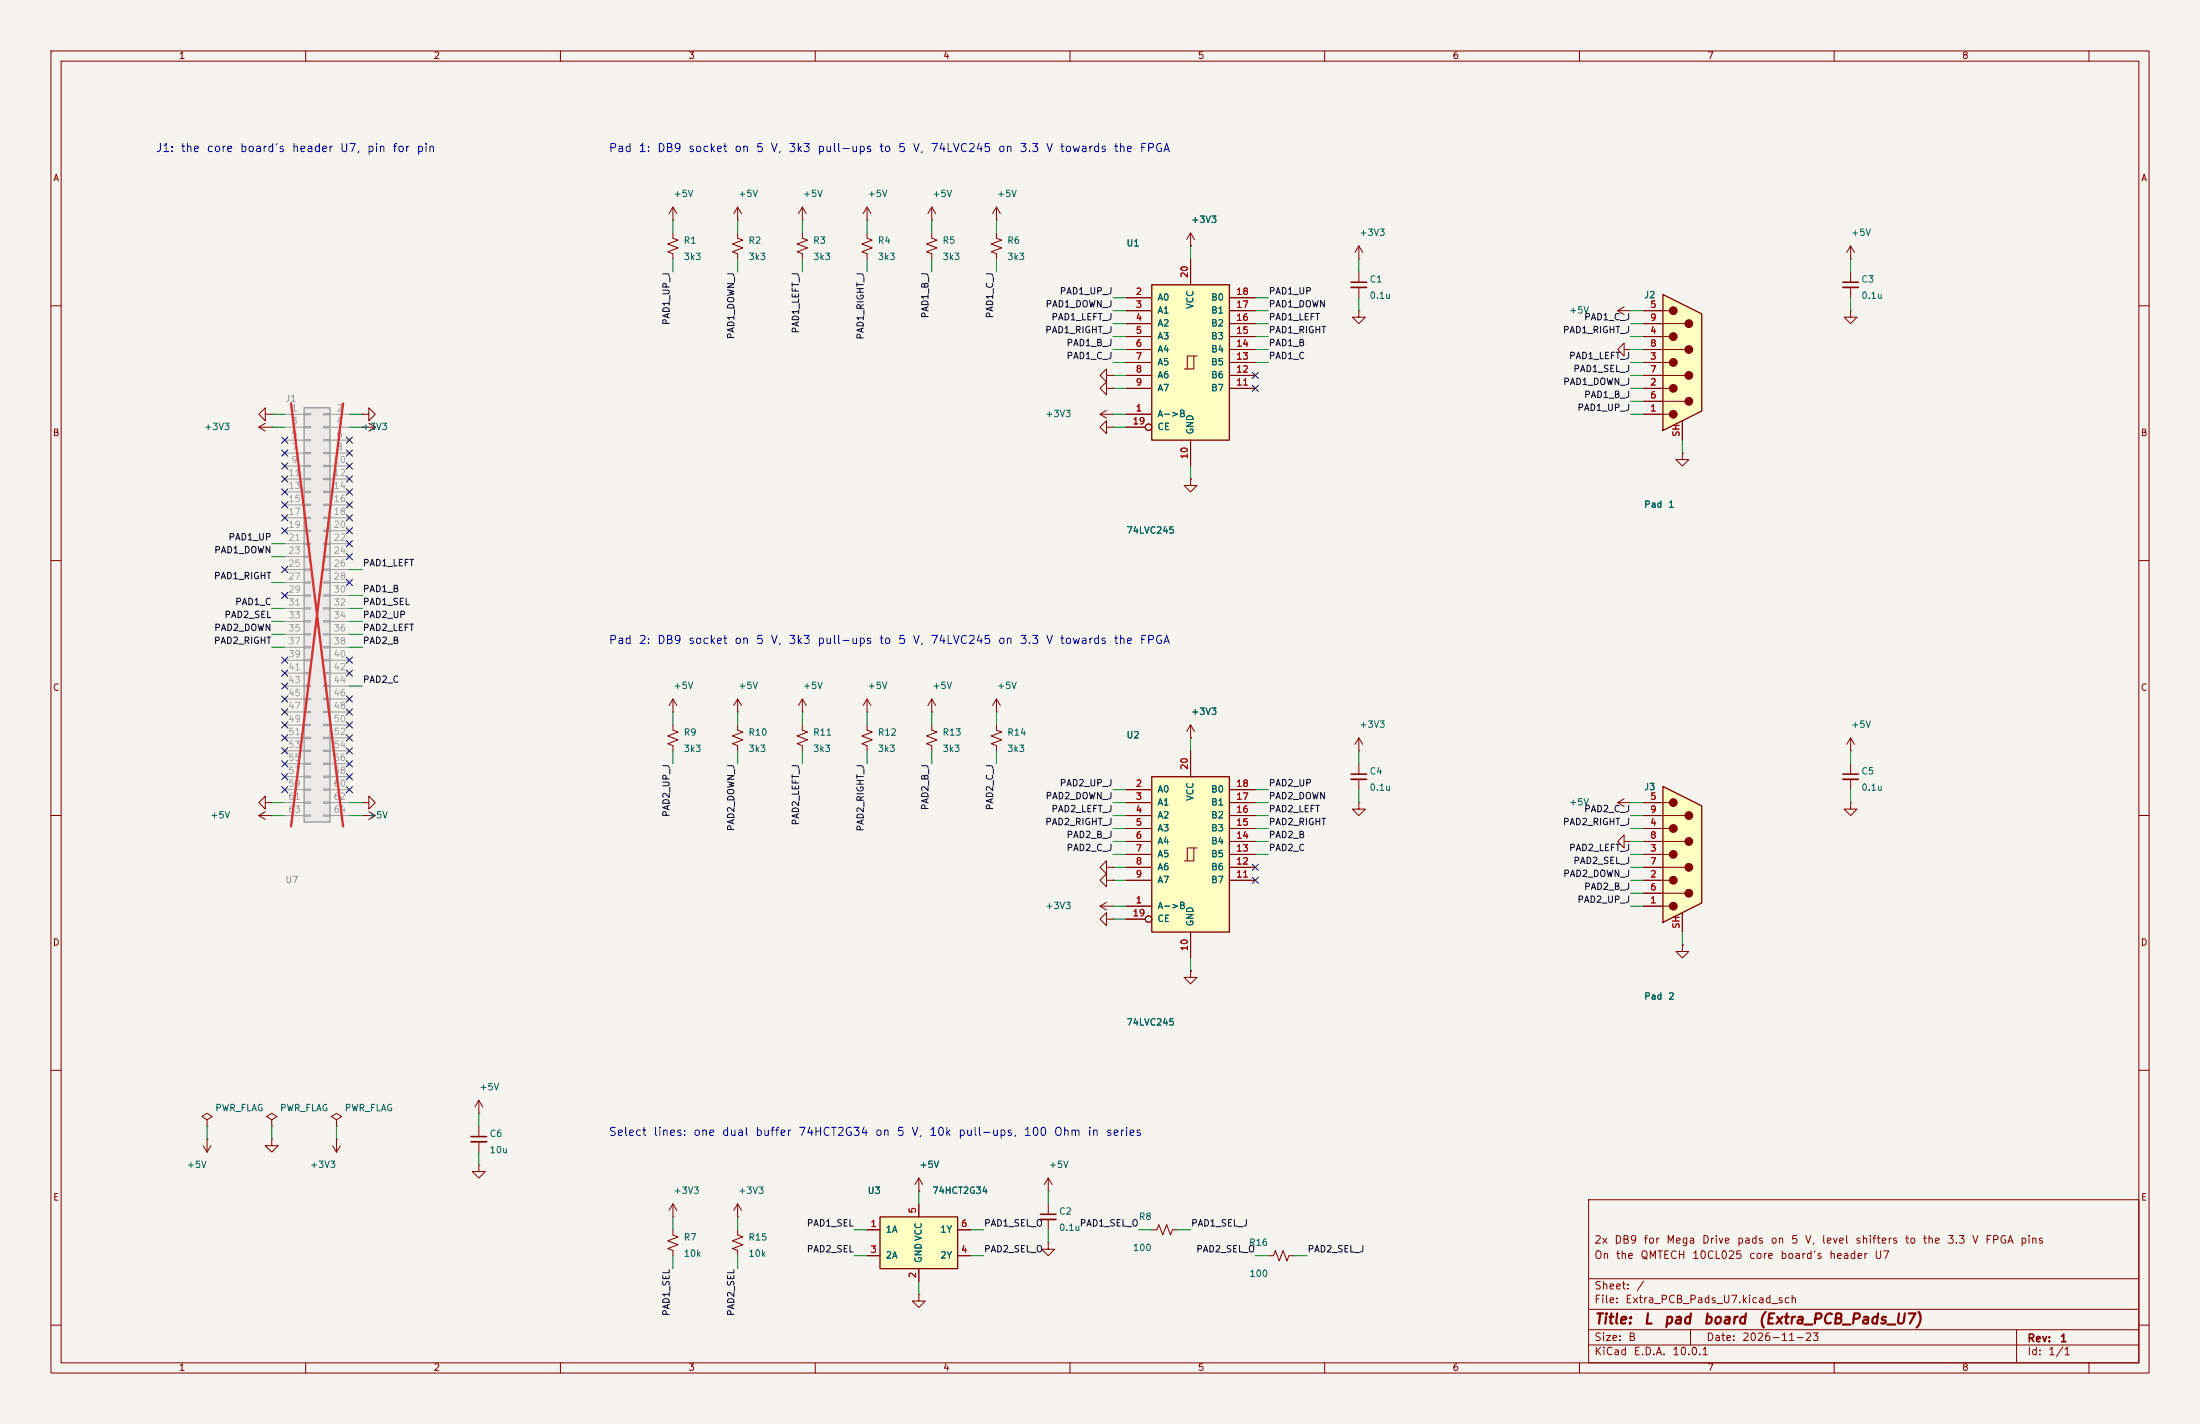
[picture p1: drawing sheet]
<svg xmlns="http://www.w3.org/2000/svg" width="432mm" height="279mm" viewBox="0 0 432 279" stroke-linecap="round" stroke-linejoin="round" font-family="sans-serif">
<path d="M0 0h431.8v279.4h-431.8z" fill="#f5f4ef" stroke="#f5f4ef" stroke-width=".2"/>
<g fill="none" stroke="#840000" stroke-width=".2">
<path d="M10 10h411.8v259.4h-411.8zM12 12h407.8v255.4h-407.8zM60 10v2M110 10v2M160 10v2M210 10v2M260 10v2M310 10v2M360 10v2M410 10v2M132.1 45.7v1l1 .4-2 .8 2 .7-2 .8 1 .4v1M144.8 45.7v1l1 .4-2 .8 2 .7-2 .8 1 .4v1"/>
<path d="M170.2 43.2h.1M170.2 45.7v1l1 .4-2 .8 2 .7-2 .8 1 .4v1M170.2 40.6l-.8 1.3M170.2 40.6l.7 1.3M170.2 40.6v2.6M182.9 43.2h.1M182.9 45.7v1l1 .4-2 .8 2 .7-2 .8 1 .4v1M182.9 40.6v2.6M182.9 40.6l-.8 1.3M182.9 40.6l.7 1.3M195.6 45.7v1l1 .4-2 .8 2 .7-2 .8 1 .4v1M195.6 43.2h.1"/>
<path d="M195.6 40.6v2.6M195.6 40.6l-.8 1.3M195.6 40.6l.7 1.3M233.7 48.3h.1M233.7 45.7l-.8 1.3M233.7 45.7l.7 1.3M233.7 45.7v2.6M10 60h2M419.8 60h2M50.8 83.8l1.3 .8M50.8 83.8h2.5M52.1 81.3v-1.3l-1.3 1.3 1.3 1.3v-1.3h1.2"/>
<path d="M52.1 83.1l-1.3 .7M53.3 81.3h.1M53.3 83.8h.1M71.1 81.3h1.3v-1.3l1.3 1.3-1.3 1.3v-1.3M71.1 81.3h.1M71.1 83.8h.1M71.1 83.8h2.6M72.4 83.1l1.3 .7M73.7 83.8l-1.3 .8M10 110h2M419.8 110h2M132.1 139.7h.1"/>
<path d="M132.1 137.2l-.8 1.2M132.1 137.2l.7 1.2M132.1 137.2v2.5M182.9 139.7h.1M182.9 137.2l-.8 1.2M182.9 137.2l.7 1.2M182.9 137.2v2.5M195.6 139.7h.1M195.6 137.2l-.8 1.2M195.6 137.2l.7 1.2M195.6 137.2v2.5M10 160h2"/>
<path d="M182.9 142.2v1.1l1 .3-2 .8 2 .8-2 .7 1 .4v1M419.8 160h2M10 210h2M419.8 210h2M144.8 238.8h.1M144.8 236.2l-.8 1.3M144.8 236.2l.7 1.3M144.8 236.2v2.6M180.3 233.7h.1M180.3 231.1l-.7 1.3M180.3 231.1l.8 1.3M180.3 231.1v2.6"/>
<path d="M311.8 235.4h108v32h-108zM10 260h2M144.8 241.3v1l1 .4-2 .8 2 .7-2 .8 1 .4v1M180.3 254v1.3h1.3l-1.3 1.2-1.2-1.2h1.2M180.3 254h.1M226.1 241.3h1l.4-1 .7 2 .8-2 .7 2 .4-1h1M248.9 246.4h1l.4-1 .8 2 .7-2 .8 2 .4-1h1M311.8 256.9h108M311.8 250.9h108M419.8 260h2M60 267.4v2M110 267.4v2"/>
<path d="M160 267.4v2M210 267.4v2M260 267.4v2M310 267.4v2M311.8 263.9h108M311.8 260.9h108M331.8 260.9v3M360 267.4v2M395.8 260.9v6.5M410 267.4v2"/>
</g>
<path d="M172.7 238.8h15.3v10.1h-15.3z" fill="#ffffc2"/>
<path d="M172.7 238.8h15.3v10.1h-15.3z" fill="none" stroke="#840000" stroke-width=".25"/>
<g fill="none" stroke="#840000" stroke-width=".2">
<path d="M157.5 45.7v1l1 .4-2 .8 2 .7-2 .8 1 .4v1M233.7 94v1.3h1.2l-1.2 1.2-1.3-1.2h1.3M233.7 94h.1M52.1 157.5v-1.3l-1.3 1.3 1.3 1.3v-1.3h1.2M52.1 159.3l-1.3 .7M53.3 157.5h.1M71.1 157.5h1.3v-1.3l1.3 1.3-1.3 1.3v-1.3M71.1 157.5h.1M72.4 159.3l1.3 .7M195.6 142.2v1.1l1 .3-2 .8 2 .8-2 .7 1 .4v1M50.8 160l1.3 .8M50.8 160h2.5"/>
<path d="M53.3 160h.1M71.1 160h.1M71.1 160h2.6M73.7 160l-1.3 .8M53.3 219.7l1.1-.6-1.1-.7-1 .7 1 .6v1.3M66 219.7l1.1-.6-1.1-.7-1 .7 1 .6v1.3M53.3 221h.1M65.3 224.8l.7 1.3M66 221h.1M66 223.5h.1M66 223.5v2.6M66.8 224.8l-.8 1.3"/>
<path d="M180.3 236.2v2.6M205.7 236.2v2.1M205.7 239.3v2M170.2 241.3h2.5M170.2 246.4h2.5M180.3 248.9v2.6M188 241.3h2.5M188 246.4h2.5"/>
</g>
<path d="M204.2 238.3h3.1" fill="none" stroke="#840000" stroke-width=".3"/>
<path d="M204.2 239.3h3.1" fill="none" stroke="#840000" stroke-width=".33"/>
<path d="M226.1 55.9h15.2v30.5h-15.2z" fill="#ffffc2"/>
<g fill="none" stroke="#840000" stroke-width=".2">
<path d="M221 58.4h5.1M233.7 50.8v5.1M241.3 58.4h5.1M217.2 76.2v-1.3l-1.3 1.3 1.3 1.3v-1.3h1.2M217.2 73.7v-1.3l-1.3 1.3 1.3 1.2v-1.2h1.2M218.4 76.2h.1M218.4 73.7h.1M221 61h5.1M221 63.5h5.1M221 66h5.1M221 68.6h5.1M221 71.1h5.1"/>
<path d="M221 73.7h5.1M221 76.2h5.1M234.3 69.9h-1.3v2.5M234.9 69.9h-.6v2.5h-1.9M241.3 61h5.1M241.3 63.5h5.1M241.3 66h5.1M241.3 68.6h5.1M241.3 71.1h5.1M241.3 73.7h5.1M241.3 76.2h5.1M215.9 81.3h2.5"/>
<path d="M215.9 81.3l1.3 .7M217.2 83.8v-1.2l-1.3 1.2 1.3 1.3v-1.3h1.2M217.2 80.5l-1.3 .8M218.4 81.3h.1M218.4 83.8h.1M221 81.3h5.1M221 83.8h3.8M233.7 86.4v5M144.8 139.7h.1M144.8 137.2l-.8 1.2M144.8 137.2l.7 1.2M144.8 137.2v2.5"/>
<path d="M157.5 139.7h.1M157.5 137.2v2.5M157.5 137.2l-.8 1.2M157.5 137.2l.7 1.2M170.2 139.7h.1M170.2 137.2v2.5M170.2 137.2l-.8 1.2M170.2 137.2l.7 1.2M132.1 142.2v1.1l1 .3-2 .8 2 .8-2 .7 1 .4v1M144.8 142.2v1.1l1 .3-2 .8 2 .8-2 .7 1 .4v1M157.5 142.2v1.1l1 .3-2 .8 2 .8-2 .7 1 .4v1M170.2 142.2v1.1l1 .3-2 .8 2 .8-2 .7 1 .4v1"/>
<path d="M266.7 157.5v1.3h1.3l-1.3 1.2-1.3-1.2h1.3M266.7 157.5h.1M266.7 149.9v2M266.7 152.9v2M317.5 157.5l1.3 .7M317.5 157.5h2.5M318.8 156.7l-1.3 .8M320 157.5h.1M363.2 147.3h.1M363.2 144.8l-.7 1.3M363.2 144.8l.8 1.3M363.2 144.8v2.5"/>
<path d="M363.2 149.9v2M363.2 152.9v2M215.9 177.8l1.3 .8M215.9 177.8h2.5M217.2 170.2v-1.3l-1.3 1.3 1.3 1.3v-1.3h1.2M217.2 172.7v-1.2l-1.3 1.2 1.3 1.3v-1.3h1.2M217.2 177l-1.3 .8M218.4 170.2h.1M218.4 177.8h.1M218.4 172.7h.1M318.8 165.1v-1.3l-1.3 1.3 1.3 1.3v-1.3h1.2M320 165.1h.1"/>
<path d="M217.2 180.3v-1.2l-1.3 1.2 1.3 1.3v-1.3h1.2M218.4 180.3h.1M40.6 219.7l1.1-.6-1.1-.7-1 .7 1 .6v1.3M94 218.4h.1M94 215.9v2.5M94 215.9l-.8 1.3M94 215.9l.7 1.3M39.9 224.8l.7 1.3M40.6 221h.1M40.6 223.5h.1M40.6 223.5v2.6M41.4 224.8l-.8 1.3"/>
<path d="M53.3 223.5v1.3h1.3l-1.3 1.3-1.2-1.3h1.2M53.3 223.5h.1M94 228.6v1.3h1.2l-1.2 1.2-1.3-1.2h1.3M94 228.6h.1M94 221v2M94 224v2.1M132.1 238.8h.1M132.1 236.2l-.8 1.3M132.1 236.2l.7 1.3M132.1 236.2v2.6M205.7 233.7h.1M205.7 231.1l-.7 1.3"/>
<path d="M205.7 231.1l.8 1.3M205.7 231.1v2.6M132.1 241.3v1l1 .4-2 .8 2 .7-2 .8 1 .4v1M205.7 243.8v1.3h1.3l-1.3 1.3-1.2-1.3h1.2M205.7 243.8h.1"/>
<circle cx="225.4" cy="83.8" r=".63"/>
</g>
<path d="M226.1 55.9h15.2v30.5h-15.2z" fill="none" stroke="#840000" stroke-width=".25"/>
<path d="M265.2 151.9h3M361.7 151.9h3M92.5 223h3" fill="none" stroke="#840000" stroke-width=".3"/>
<path d="M265.2 152.9h3M361.7 152.9h3M92.5 224h3" fill="none" stroke="#840000" stroke-width=".33"/>
<path d="M59.7 80h5.1v81.3h-5.1z" fill="#ebeae8"/>
<path d="M59.7 80h5.1v81.3h-5.1z" fill="none" stroke="#9c9b98" stroke-width=".25"/>
<g fill="none" stroke="#9c9b98" stroke-width=".2">
<path d="M55.9 81.3h3.8M55.9 83.8h3.8M55.9 86.4h3.8M55.9 88.9h3.8M55.9 91.4h3.8M55.9 94h3.8M55.9 96.5h3.8M55.9 99.1h3.8M59.7 81.2h1.3v.2h-1.3zM59.7 83.7h1.3v.2h-1.3zM59.7 86.2h1.3v.3h-1.3zM59.7 88.8h1.3v.2h-1.3z"/>
<path d="M59.7 91.3h1.3v.3h-1.3zM59.7 93.9h1.3v.2h-1.3zM59.7 96.4h1.3v.2h-1.3zM59.7 98.9h1.3v.3h-1.3zM63.5 81.2h1.3v.2h-1.3zM63.5 83.7h1.3v.2h-1.3zM63.5 86.2h1.3v.3h-1.3zM63.5 88.8h1.3v.2h-1.3zM63.5 91.3h1.3v.3h-1.3zM63.5 93.9h1.3v.2h-1.3zM63.5 96.4h1.3v.2h-1.3zM63.5 98.9h1.3v.3h-1.3z"/>
<path d="M64.8 81.3h3.8M64.8 83.8h3.8M64.8 86.4h3.8M64.8 88.9h3.8M64.8 91.4h3.8M64.8 94h3.8M64.8 96.5h3.8M64.8 99.1h3.8M55.9 101.6h3.8M55.9 104.1h3.8M55.9 106.7h3.8M55.9 109.2h3.8"/>
<path d="M55.9 111.8h3.8M55.9 114.3h3.8M55.9 116.8h3.8M55.9 119.4h3.8M59.7 101.5h1.3v.2h-1.3zM59.7 104h1.3v.3h-1.3zM59.7 106.6h1.3v.2h-1.3zM59.7 109.1h1.3v.2h-1.3zM59.7 111.6h1.3v.3h-1.3zM59.7 114.2h1.3v.2h-1.3zM59.7 116.7h1.3v.3h-1.3zM59.7 119.3h1.3v.2h-1.3z"/>
<path d="M63.5 101.5h1.3v.2h-1.3zM63.5 104h1.3v.3h-1.3zM63.5 106.6h1.3v.2h-1.3zM63.5 109.1h1.3v.2h-1.3zM63.5 111.6h1.3v.3h-1.3zM63.5 114.2h1.3v.2h-1.3zM63.5 116.7h1.3v.3h-1.3zM63.5 119.3h1.3v.2h-1.3zM64.8 101.6h3.8M64.8 104.1h3.8M64.8 106.7h3.8M64.8 109.2h3.8"/>
<path d="M64.8 111.8h3.8M64.8 114.3h3.8M64.8 116.8h3.8M64.8 119.4h3.8M55.9 121.9h3.8M55.9 124.5h3.8M55.9 127h3.8M55.9 129.5h3.8M55.9 132.1h3.8M55.9 134.6h3.8M55.9 137.2h3.8M55.9 139.7h3.8"/>
<path d="M59.7 121.8h1.3v.2h-1.3zM59.7 124.3h1.3v.3h-1.3zM59.7 126.9h1.3v.2h-1.3zM59.7 129.4h1.3v.3h-1.3zM59.7 132h1.3v.2h-1.3zM59.7 134.5h1.3v.2h-1.3zM59.7 137h1.3v.3h-1.3zM59.7 139.6h1.3v.2h-1.3zM63.5 121.8h1.3v.2h-1.3zM63.5 124.3h1.3v.3h-1.3zM63.5 126.9h1.3v.2h-1.3zM63.5 129.4h1.3v.3h-1.3z"/>
<path d="M63.5 132h1.3v.2h-1.3zM63.5 134.5h1.3v.2h-1.3zM63.5 137h1.3v.3h-1.3zM63.5 139.6h1.3v.2h-1.3zM64.8 121.9h3.8M64.8 124.5h3.8M64.8 127h3.8M64.8 129.5h3.8M64.8 132.1h3.8M64.8 134.6h3.8M64.8 137.2h3.8M64.8 139.7h3.8"/>
<path d="M55.9 142.2h3.8M55.9 144.8h3.8M55.9 147.3h3.8M55.9 149.9h3.8M55.9 152.4h3.8M55.9 154.9h3.8M55.9 157.5h3.8M59.7 142.1h1.3v.3h-1.3zM59.7 144.7h1.3v.2h-1.3zM59.7 147.2h1.3v.2h-1.3zM59.7 149.7h1.3v.3h-1.3zM59.7 152.3h1.3v.2h-1.3z"/>
<path d="M59.7 154.8h1.3v.3h-1.3zM59.7 157.4h1.3v.2h-1.3zM59.7 159.9h1.3v.2h-1.3zM63.5 142.1h1.3v.3h-1.3zM63.5 144.7h1.3v.2h-1.3zM63.5 147.2h1.3v.2h-1.3zM63.5 149.7h1.3v.3h-1.3zM63.5 152.3h1.3v.2h-1.3zM63.5 154.8h1.3v.3h-1.3zM63.5 157.4h1.3v.2h-1.3zM63.5 159.9h1.3v.2h-1.3zM64.8 142.2h3.8"/>
<path d="M64.8 144.8h3.8M64.8 147.3h3.8M64.8 149.9h3.8M64.8 152.4h3.8M64.8 154.9h3.8M64.8 157.5h3.8M55.9 160h3.8M64.8 160h3.8"/>
</g>
<path d="M57.1 79.2l10.2 82.9M67.3 79.2l-10.2 82.9" fill="none" stroke="#e12e31" stroke-width=".46"/>
<path d="M266.7 147.3h.1M266.7 144.8l-.8 1.3M266.7 144.8l.8 1.3M266.7 144.8v2.5M330.2 185.4v1.3h1.3l-1.3 1.3-1.3-1.3h1.3M330.2 185.4h.1" fill="none" stroke="#840000" stroke-width=".2"/>
<path d="M326.4 154.3l7.6 3.8v19.1l-7.6 3.8z" fill="#ffffc2"/>
<g fill="none" stroke="#840000" stroke-width=".2">
<path d="M266.7 50.8h.1M266.7 48.3v2.5M266.7 53.3v2.1M266.7 56.4v2M266.7 48.3l-.8 1.2M266.7 48.3l.8 1.2M363.2 50.8h.1M363.2 48.3l-.7 1.2M363.2 48.3l.8 1.2M363.2 48.3v2.5M363.2 53.3v2.1M363.2 56.4v2"/>
<path d="M266.7 61v1.2h1.3l-1.3 1.3-1.3-1.3h1.3M266.7 61h.1M317.5 61l1.3 .7M317.5 61h2.5M318.8 68.6v-1.3l-1.3 1.3 1.3 1.3v-1.3h1.2M318.8 60.2l-1.3 .8M320 68.6h.1M320 61h.1M363.2 61v1.2h1.3l-1.3 1.3-1.3-1.3h1.3M363.2 61h.1M330.2 88.9v1.3h1.3l-1.3 1.2-1.3-1.2h1.3M330.2 88.9h.1"/>
<path d="M322.6 157.5h5.1M322.6 160h8.1M322.6 162.6h5.1M322.6 165.1h8.1M322.6 167.6h5.1M322.6 170.2h8.1M322.6 172.7h5.1M322.6 175.3h8.1M322.6 177.8h5.1M330.2 179.1v3.8"/>
</g>
<path d="M326.4 154.3l7.6 3.8v19.1l-7.6 3.8z" fill="none" stroke="#840000" stroke-width=".25"/>
<g fill="#840000" stroke="#840000" stroke-width=".2">
<circle cx="328.4" cy="157.5" r=".76"/>
<circle cx="328.4" cy="162.6" r=".76"/>
<circle cx="328.4" cy="167.6" r=".76"/>
<circle cx="328.4" cy="172.7" r=".76"/>
<circle cx="328.4" cy="177.8" r=".76"/>
<circle cx="331.5" cy="160" r=".76"/>
<circle cx="331.5" cy="165.1" r=".76"/>
<circle cx="331.5" cy="170.2" r=".76"/>
<circle cx="331.5" cy="175.3" r=".76"/>
</g>
<path d="M265.2 55.4h3M361.7 55.4h3" fill="none" stroke="#840000" stroke-width=".3"/>
<path d="M265.2 56.4h3M361.7 56.4h3" fill="none" stroke="#840000" stroke-width=".33"/>
<path d="M326.4 57.8l7.6 3.8v19l-7.6 3.9z" fill="#ffffc2"/>
<g fill="none" stroke="#840000" stroke-width=".2">
<path d="M132.1 43.2h.1M132.1 40.6l-.8 1.3M132.1 40.6l.7 1.3M132.1 40.6v2.6M144.8 43.2h.1M144.8 40.6l-.8 1.3M144.8 40.6l.7 1.3M144.8 40.6v2.6M157.5 43.2h.1M157.5 40.6l-.8 1.3M157.5 40.6l.7 1.3M157.5 40.6v2.6"/>
<path d="M322.6 61h5.1M322.6 63.5h8.1M322.6 66h5.1M322.6 68.6h8.1M322.6 71.1h5.1M322.6 73.7h8.1M322.6 76.2h5.1M322.6 78.7h8.1M322.6 81.3h5.1M330.2 82.6v3.8M233.7 144.8h.1M233.7 142.2l-.8 1.3"/>
<path d="M233.7 142.2l.7 1.3M233.7 142.2v2.6M363.2 157.5v1.3h1.3l-1.3 1.2-1.3-1.2h1.3M363.2 157.5h.1M233.7 190.5v1.3h1.2l-1.2 1.2-1.3-1.2h1.3M233.7 190.5h.1"/>
</g>
<path d="M326.4 57.8l7.6 3.8v19l-7.6 3.9z" fill="none" stroke="#840000" stroke-width=".25"/>
<g fill="#840000" stroke="#840000" stroke-width=".2">
<circle cx="328.4" cy="61" r=".76"/>
<circle cx="328.4" cy="66" r=".76"/>
<circle cx="328.4" cy="71.1" r=".76"/>
<circle cx="328.4" cy="76.2" r=".76"/>
<circle cx="328.4" cy="81.3" r=".76"/>
<circle cx="331.5" cy="63.5" r=".76"/>
<circle cx="331.5" cy="68.6" r=".76"/>
<circle cx="331.5" cy="73.7" r=".76"/>
<circle cx="331.5" cy="78.7" r=".76"/>
</g>
<path d="M226.1 152.4h15.2v30.5h-15.2z" fill="#ffffc2"/>
<g fill="none" stroke="#840000" stroke-width=".2">
<path d="M221 58.4h5.1M233.7 48.3h.1M233.7 50.8v5.1M241.3 58.4h5.1M218.4 76.2h.1M218.4 73.7h.1M221 61h5.1M221 63.5h5.1M221 66h5.1M221 68.6h5.1M221 71.1h5.1M221 73.7h5.1"/>
<path d="M221 76.2h5.1M241.3 61h5.1M241.3 63.5h5.1M241.3 66h5.1M241.3 68.6h5.1M241.3 71.1h5.1M241.3 73.7h5.1M241.3 76.2h5.1M322.6 61h3.8M322.6 63.5h3.8M322.6 66h3.8M322.6 68.6h3.8"/>
<path d="M322.6 71.1h3.8M322.6 73.7h3.8M322.6 76.2h3.8M322.6 78.7h3.8M221 81.3h5.1M221 83.8h3.8M233.7 94h.1M233.7 86.4v5M322.6 81.3h3.8M330.2 88.9h.1M330.2 82.6v3.8M221 154.9h5.1"/>
<path d="M221 157.5h5.1M233.7 144.8h.1M233.7 147.3v5.1M241.3 154.9h5.1M241.3 157.5h5.1M322.6 157.5h3.8M218.4 170.2h.1M218.4 172.7h.1M221 177.8h5.1M221 160h5.1M221 162.6h5.1M221 165.1h5.1"/>
<path d="M221 167.6h5.1M221 170.2h5.1M221 172.7h5.1M234.3 166.4h-1.3v2.5M234.9 166.4h-.6v2.5h-1.9M241.3 160h5.1M241.3 162.6h5.1M241.3 165.1h5.1M241.3 167.6h5.1M241.3 170.2h5.1M241.3 172.7h5.1M322.6 177.8h3.8"/>
<path d="M322.6 160h3.8M322.6 162.6h3.8M322.6 165.1h3.8M322.6 167.6h3.8M322.6 170.2h3.8M322.6 172.7h3.8M322.6 175.3h3.8M330.2 179.1v3.8M221 180.3h3.8M233.7 190.5h.1M233.7 182.9v5.1M330.2 185.4h.1"/>
<path d="M180.3 233.7h.1M180.3 236.2v2.6M170.2 241.3h2.5M170.2 246.4h2.5M180.3 248.9v2.6M188 241.3h2.5M188 246.4h2.5"/>
<circle cx="225.4" cy="83.8" r=".63"/>
<circle cx="225.4" cy="180.3" r=".63"/>
</g>
<path d="M226.1 152.4h15.2v30.5h-15.2z" fill="none" stroke="#840000" stroke-width=".25"/>
<g fill="none" stroke="#009600" stroke-width=".2">
<path d="M132.1 43.2v2.5M132.1 50.8v2.5M144.8 43.2v2.5M144.8 50.8v2.5M157.5 43.2v2.5M157.5 50.8v2.5M170.2 43.2v2.5M170.2 50.8v2.5M182.9 43.2v2.5M182.9 50.8v2.5M195.6 43.2v2.5M195.6 50.8v2.5"/>
<path d="M218.4 58.4h2.6M233.7 48.3v2.5M246.4 58.4h2.5M266.7 50.8v2.5M266.7 58.4v2.6M363.2 50.8v2.5M363.2 58.4v2.6M218.4 63.5h2.6M218.4 66h2.6M218.4 76.2h2.6M218.4 71.1h2.6M218.4 68.6h2.6"/>
<path d="M218.4 61h2.6M218.4 73.7h2.6M246.4 63.5h2.5M246.4 66h2.5M246.4 71.1h2.5M246.4 68.6h2.5M246.4 61h2.5M320 63.5h2.6M320 66h2.6M320 76.2h2.6M320 71.1h2.6M320 68.6h2.6"/>
<path d="M320 61h2.6M320 78.7h2.6M320 73.7h2.6M53.3 81.3h2.6M53.3 83.8h2.6M68.6 81.3h2.5M68.6 83.8h2.5M218.4 81.3h2.6M218.4 83.8h2.6M233.7 91.4v2.6M320 81.3h2.6M330.2 86.4v2.5"/>
<path d="M53.3 106.7h2.6M53.3 109.2h2.6M53.3 119.4h2.6M53.3 114.3h2.6M68.6 111.8h2.5M68.6 116.8h2.5M68.6 119.4h2.5M53.3 121.9h2.6M53.3 124.5h2.6M53.3 127h2.6M68.6 121.9h2.5M68.6 124.5h2.5"/>
<path d="M68.6 127h2.5M68.6 134.6h2.5M132.1 139.7v2.5M144.8 139.7v2.5M157.5 139.7v2.5M170.2 139.7v2.5M182.9 139.7v2.5M195.6 139.7v2.5M53.3 157.5h2.6M68.6 157.5h2.5M132.1 147.3v2.6M144.8 147.3v2.6"/>
<path d="M157.5 147.3v2.6M170.2 147.3v2.6M182.9 147.3v2.6M195.6 147.3v2.6M218.4 157.5h2.6M218.4 154.9h2.6M233.7 144.8v2.5M246.4 157.5h2.5M246.4 154.9h2.5M266.7 147.3v2.6M266.7 154.9v2.6M320 157.5h2.6"/>
<path d="M363.2 147.3v2.6M363.2 154.9v2.6M53.3 160h2.6M68.6 160h2.5M218.4 170.2h2.6M218.4 167.6h2.6M218.4 162.6h2.6M218.4 165.1h2.6M218.4 160h2.6M218.4 177.8h2.6M218.4 172.7h2.6M246.4 167.6h2.5"/>
<path d="M246.4 162.6h2.5M246.4 165.1h2.5M246.4 160h2.5M320 175.3h2.6M320 170.2h2.6M320 167.6h2.6M320 162.6h2.6M320 165.1h2.6M320 160h2.6M320 177.8h2.6M320 172.7h2.6M218.4 180.3h2.6"/>
<path d="M233.7 188v2.5M330.2 182.9v2.5M94 218.4v2.6M40.6 221v2.5M53.3 221v2.5M66 221v2.5M94 226.1v2.5M132.1 238.8v2.5M144.8 238.8v2.5M180.3 233.7v2.5M205.7 233.7v2.5M132.1 246.4v2.5"/>
<path d="M144.8 246.4v2.5M167.6 246.4h2.6M167.6 241.3h2.6M180.3 251.5v2.5M190.5 246.4h2.5M190.5 241.3h2.5M205.7 241.3v2.5M223.5 241.3h2.6M231.1 241.3h2.6M246.4 246.4h2.5M254 246.4h2.5"/>
</g>
<g fill="none" stroke="#000084" stroke-width=".2">
<path d="M245.8 75.6l1.2 1.2M245.8 73.1l1.2 1.2M247 75.6l-1.2 1.2M247 73.1l-1.2 1.2M55.3 88.3l1.2 1.2M55.3 90.8l1.2 1.2M55.3 93.4l1.2 1.2M55.3 95.9l1.2 1.2M55.3 85.8l1.2 1.2M55.3 98.5l1.2 1.2M56.5 88.3l-1.2 1.2M56.5 90.8l-1.2 1.2"/>
<path d="M56.5 93.4l-1.2 1.2M56.5 95.9l-1.2 1.2M56.5 85.8l-1.2 1.2M56.5 98.5l-1.2 1.2M68 85.8l1.2 1.2M68 88.3l1.2 1.2M68 90.8l1.2 1.2M68 93.4l1.2 1.2M68 95.9l1.2 1.2M68 98.5l1.2 1.2M69.2 85.8l-1.2 1.2M69.2 88.3l-1.2 1.2"/>
<path d="M69.2 90.8l-1.2 1.2M69.2 93.4l-1.2 1.2M69.2 95.9l-1.2 1.2M69.2 98.5l-1.2 1.2M55.3 101l1.2 1.2M55.3 103.5l1.2 1.2M55.3 116.2l1.2 1.2M55.3 111.2l1.2 1.2M56.5 101l-1.2 1.2M56.5 103.5l-1.2 1.2M56.5 111.2l-1.2 1.2M56.5 116.2l-1.2 1.2"/>
<path d="M68 101l1.2 1.2M68 108.6l1.2 1.2M68 103.5l1.2 1.2M68 113.7l1.2 1.2M68 106.1l1.2 1.2M69.2 101l-1.2 1.2M69.2 103.5l-1.2 1.2M69.2 108.6l-1.2 1.2M69.2 113.7l-1.2 1.2M69.2 106.1l-1.2 1.2M55.3 134l1.2 1.2M55.3 139.1l1.2 1.2"/>
<path d="M55.3 128.9l1.2 1.2M55.3 131.5l1.2 1.2M55.3 136.6l1.2 1.2M56.5 128.9l-1.2 1.2M56.5 139.1l-1.2 1.2M56.5 136.6l-1.2 1.2M56.5 134l-1.2 1.2M56.5 131.5l-1.2 1.2M68 128.9l1.2 1.2M68 131.5l1.2 1.2M68 136.6l1.2 1.2M68 139.1l1.2 1.2"/>
<path d="M69.2 128.9l-1.2 1.2M69.2 131.5l-1.2 1.2M69.2 136.6l-1.2 1.2M69.2 139.1l-1.2 1.2M55.3 144.2l1.2 1.2M55.3 141.6l1.2 1.2M55.3 151.8l1.2 1.2M55.3 149.3l1.2 1.2M55.3 146.7l1.2 1.2M55.3 154.3l1.2 1.2M56.5 141.6l-1.2 1.2M56.5 144.2l-1.2 1.2"/>
<path d="M56.5 149.3l-1.2 1.2M56.5 154.3l-1.2 1.2M56.5 151.8l-1.2 1.2M56.5 146.7l-1.2 1.2M68 146.7l1.2 1.2M68 149.3l1.2 1.2M68 151.8l1.2 1.2M68 154.3l1.2 1.2M68 144.2l1.2 1.2M68 141.6l1.2 1.2M69.2 146.7l-1.2 1.2M69.2 149.3l-1.2 1.2"/>
<path d="M69.2 151.8l-1.2 1.2M69.2 154.3l-1.2 1.2M69.2 144.2l-1.2 1.2M69.2 141.6l-1.2 1.2M245.8 172.1l1.2 1.2M245.8 169.6l1.2 1.2M247 172.1l-1.2 1.2M247 169.6l-1.2 1.2"/>
</g>
<g font-size="2" fill="#840000">
<text x="312.8" y="260.3">Title:</text>
<text x="322.5" y="260.3">L</text>
<text x="326.4" y="260.3">pad</text>
<text x="334.2" y="260.3">board</text>
<text x="345" y="260.3">(Extra_PCB_Pads_U7)</text>
</g>
<g font-size="1.6" fill="#0000c2">
<text x="30.5" y="30.2">J1: the core board's header U7, pin for pin</text>
<text x="119.4" y="30.2">Pad 1: DB9 socket on 5 V, 3k3 pull-ups to 5 V, 74LVC245 on 3.3 V towards the FPGA</text>
<text x="119.4" y="126.8">Pad 2: DB9 socket on 5 V, 3k3 pull-ups to 5 V, 74LVC245 on 3.3 V towards the FPGA</text>
<text x="119.4" y="223.3">Select lines: one dual buffer 74HCT2G34 on 5 V, 10k pull-ups, 100 Ohm in series</text>
</g>
<g font-size="1.5" fill="#840000">
<text x="312.8" y="244.4">2x</text>
<text x="316.7" y="244.4">DB9</text>
<text x="322.5" y="244.4">for</text>
<text x="326.9" y="244.4">Mega</text>
<text x="333.9" y="244.4">Drive</text>
<text x="340.8" y="244.4">pads</text>
<text x="347.4" y="244.4">on</text>
<text x="351.4" y="244.4">5</text>
<text x="354.1" y="244.4">V,</text>
<text x="357.4" y="244.4">level</text>
<text x="364" y="244.4">shifters</text>
<text x="373.7" y="244.4">to</text>
<text x="377.3" y="244.4">the</text>
<text x="382.1" y="244.4">3.3</text>
<text x="386.9" y="244.4">V</text>
<text x="389.5" y="244.4">FPGA</text>
<text x="396.4" y="244.4">pins</text>
<text x="312.8" y="247.4">On</text>
<text x="317" y="247.4">the</text>
<text x="321.8" y="247.4">QMTECH</text>
<text x="332" y="247.4">10CL025</text>
<text x="343.1" y="247.4">core</text>
<text x="349.3" y="247.4">board's</text>
<text x="358.9" y="247.4">header</text>
<text x="367.8" y="247.4">U7</text>
<text x="312.8" y="256.1">File:</text>
<text x="312.8" y="253.4">Sheet:</text>
<text x="318.9" y="256.1">Extra_PCB_Pads_U7.kicad_sch</text>
<text x="321" y="253.4">/</text>
<text x="312.8" y="263.5">Size:</text>
<text x="319.5" y="263.5">B</text>
<text x="334.8" y="263.5">Date:</text>
<text x="341.8" y="263.5">2026-11-23</text>
<text x="397.8" y="263.7">Rev:</text>
<text x="404.2" y="263.7">1</text>
<text x="312.8" y="266.3">KiCad</text>
<text x="320.5" y="266.3">E.D.A.</text>
<text x="328.1" y="266.3">10.0.1</text>
<text x="397.8" y="266.3">Id:</text>
<text x="401.9" y="266.3">1/1</text>
</g>
<g font-size="1.3" fill="#840000">
<text x="35" y="11.9">1</text>
<text x="85" y="11.9">2</text>
<text x="135" y="11.9">3</text>
<text x="185" y="11.9">4</text>
<text x="235" y="11.9">5</text>
<text x="285" y="11.9">6</text>
<text x="335" y="11.9">7</text>
<text x="385" y="11.9">8</text>
<text x="10.3" y="35.9">A</text>
<text x="420.1" y="35.9">A</text>
<text x="10.3" y="85.9">B</text>
<text x="420.1" y="85.9">B</text>
<text x="10.3" y="135.9">C</text>
<text x="420.1" y="135.9">C</text>
<text x="10.3" y="185.9">D</text>
<text x="420.1" y="185.9">D</text>
<text x="10.3" y="235.9">E</text>
<text x="420.1" y="235.9">E</text>
<text x="35" y="269.3">1</text>
<text x="85" y="269.3">2</text>
<text x="135" y="269.3">3</text>
<text x="185" y="269.3">4</text>
<text x="235" y="269.3">5</text>
<text x="285" y="269.3">6</text>
<text x="335" y="269.3">7</text>
<text x="385" y="269.3">8</text>
</g>
<g font-size="1.3" fill="#006464">
<text x="132.1" y="39">+5V</text>
<text x="144.8" y="39">+5V</text>
<text x="157.5" y="39">+5V</text>
<text x="170.2" y="39">+5V</text>
<text x="182.9" y="39">+5V</text>
<text x="195.6" y="39">+5V</text>
<text x="233.7" y="44">+3V3</text>
<text x="266.7" y="46.6">+3V3</text>
<text x="363.2" y="46.6">+5V</text>
<text x="134.1" y="48.1">R1</text>
<text x="134.1" y="51.3">3k3</text>
<text x="146.8" y="48.1">R2</text>
<text x="146.8" y="51.3">3k3</text>
<text x="159.5" y="48.1">R3</text>
<text x="159.5" y="51.3">3k3</text>
<text x="172.2" y="48.1">R4</text>
<text x="172.2" y="51.3">3k3</text>
<text x="184.9" y="48.1">R5</text>
<text x="184.9" y="51.3">3k3</text>
<text x="197.6" y="48.1">R6</text>
<text x="197.6" y="51.3">3k3</text>
<text x="221" y="48.7">U1</text>
<text x="227.1" y="59.3">A0</text>
<text x="237.6" y="59.3">B0</text>
<text x="268.7" y="55.7">C1</text>
<text x="268.7" y="58.9">0.1u</text>
<text x="322.6" y="58.8">J2</text>
<text x="365.2" y="55.7">C3</text>
<text x="365.2" y="58.9">0.1u</text>
<text x="227.1" y="61.8">A1</text>
<text x="227.1" y="64.4">A2</text>
<text x="234.5" y="60.7" transform="rotate(-90 234.5 60.7)">VCC</text>
<text x="237.6" y="64.4">B2</text>
<text x="237.6" y="61.8">B1</text>
<text x="307.9" y="61.8">+5V</text>
<text x="227.1" y="66.9">A3</text>
<text x="227.1" y="69.4">A4</text>
<text x="227.1" y="72">A5</text>
<text x="237.6" y="72">B5</text>
<text x="237.6" y="69.4">B4</text>
<text x="237.6" y="66.9">B3</text>
<text x="227.1" y="74.5">A6</text>
<text x="227.1" y="77.1">A7</text>
<text x="237.6" y="77.1">B7</text>
<text x="237.6" y="74.5">B6</text>
<text x="205.1" y="82.1">+3V3</text>
<text x="227.1" y="82.1">A-&gt;B</text>
<text x="40" y="84.7">+3V3</text>
<text x="70.9" y="84.7">+3V3</text>
<text x="227.1" y="84.7">CE</text>
<text x="234.5" y="85.3" transform="rotate(-90 234.5 85.3)">GND</text>
<text x="322.6" y="99.9">Pad</text>
<text x="327.3" y="99.9">1</text>
<text x="221" y="105">74LVC245</text>
<text x="132.1" y="135.5">+5V</text>
<text x="144.8" y="135.5">+5V</text>
<text x="157.5" y="135.5">+5V</text>
<text x="170.2" y="135.5">+5V</text>
<text x="182.9" y="135.5">+5V</text>
<text x="195.6" y="135.5">+5V</text>
<text x="233.7" y="140.6">+3V3</text>
<text x="266.7" y="143.1">+3V3</text>
<text x="363.2" y="143.1">+5V</text>
<text x="134.1" y="144.6">R9</text>
<text x="134.1" y="147.8">3k3</text>
<text x="146.8" y="147.8">3k3</text>
<text x="146.8" y="144.6">R10</text>
<text x="159.5" y="147.8">3k3</text>
<text x="159.5" y="144.6">R11</text>
<text x="172.2" y="147.8">3k3</text>
<text x="172.2" y="144.6">R12</text>
<text x="184.9" y="147.8">3k3</text>
<text x="184.9" y="144.6">R13</text>
<text x="197.6" y="147.8">3k3</text>
<text x="197.6" y="144.6">R14</text>
<text x="221" y="145.2">U2</text>
<text x="227.1" y="155.8">A0</text>
<text x="237.6" y="155.8">B0</text>
<text x="268.7" y="152.3">C4</text>
<text x="268.7" y="155.5">0.1u</text>
<text x="322.6" y="155.3">J3</text>
<text x="365.2" y="152.3">C5</text>
<text x="365.2" y="155.5">0.1u</text>
<text x="41.2" y="160.9">+5V</text>
<text x="72.1" y="160.9">+5V</text>
<text x="227.1" y="158.3">A1</text>
<text x="227.1" y="160.9">A2</text>
<text x="234.5" y="157.2" transform="rotate(-90 234.5 157.2)">VCC</text>
<text x="237.6" y="160.9">B2</text>
<text x="237.6" y="158.3">B1</text>
<text x="307.9" y="158.3">+5V</text>
<text x="227.1" y="163.4">A3</text>
<text x="227.1" y="166">A4</text>
<text x="237.6" y="166">B4</text>
<text x="237.6" y="163.4">B3</text>
<text x="227.1" y="168.5">A5</text>
<text x="227.1" y="171">A6</text>
<text x="227.1" y="173.6">A7</text>
<text x="237.6" y="173.6">B7</text>
<text x="237.6" y="171">B6</text>
<text x="237.6" y="168.5">B5</text>
<text x="205.1" y="178.7">+3V3</text>
<text x="227.1" y="178.7">A-&gt;B</text>
<text x="227.1" y="181.2">CE</text>
<text x="234.5" y="181.9" transform="rotate(-90 234.5 181.9)">GND</text>
<text x="322.6" y="196.4">Pad</text>
<text x="327.3" y="196.4">2</text>
<text x="221" y="201.5">74LVC245</text>
<text x="94" y="214.2">+5V</text>
<text x="42.1" y="218.3">PWR_FLAG</text>
<text x="54.8" y="218.3">PWR_FLAG</text>
<text x="67.5" y="218.3">PWR_FLAG</text>
<text x="96" y="223.4">C6</text>
<text x="96" y="226.6">10u</text>
<text x="36.6" y="229.5">+5V</text>
<text x="60.7" y="229.5">+3V3</text>
<text x="180.3" y="229.5">+5V</text>
<text x="205.7" y="229.5">+5V</text>
<text x="132.1" y="234.5">+3V3</text>
<text x="144.8" y="234.5">+3V3</text>
<text x="170.2" y="234.5">U3</text>
<text x="182.9" y="234.5">74HCT2G34</text>
<text x="207.7" y="238.6">C2</text>
<text x="223.4" y="239.7">R8</text>
<text x="134.1" y="243.7">R7</text>
<text x="146.8" y="243.7">R15</text>
<text x="173.7" y="242.2">1A</text>
<text x="184.4" y="242.2">1Y</text>
<text x="207.7" y="241.8">0.1u</text>
<text x="222.3" y="245.8">100</text>
<text x="245.1" y="244.7">R16</text>
<text x="134.1" y="246.9">10k</text>
<text x="146.8" y="246.9">10k</text>
<text x="173.7" y="247.2">2A</text>
<text x="181.2" y="247.9" transform="rotate(-90 181.2 247.9)">GND VCC</text>
<text x="184.4" y="247.2">2Y</text>
<text x="245.1" y="250.8">100</text>
</g>
<g font-size="1.3" fill="#0f0f0f">
<text x="207.9" y="58.1">PAD1_UP_J</text>
<text x="248.9" y="58.1">PAD1_UP</text>
<text x="131.7" y="63.9" transform="rotate(-90 131.7 63.9)">PAD1_UP_J</text>
<text x="157.1" y="65.5" transform="rotate(-90 157.1 65.5)">PAD1_LEFT_J</text>
<text x="182.5" y="62.6" transform="rotate(-90 182.5 62.6)">PAD1_B_J</text>
<text x="195.2" y="62.6" transform="rotate(-90 195.2 62.6)">PAD1_C_J</text>
<text x="205.1" y="65.7">PAD1_RIGHT_J</text>
<text x="205.1" y="60.6">PAD1_DOWN_J</text>
<text x="206.3" y="63.2">PAD1_LEFT_J</text>
<text x="248.9" y="60.6">PAD1_DOWN</text>
<text x="248.9" y="65.7">PAD1_RIGHT</text>
<text x="248.9" y="63.2">PAD1_LEFT</text>
<text x="306.7" y="65.7">PAD1_RIGHT_J</text>
<text x="310.8" y="63.2">PAD1_C_J</text>
<text x="144.4" y="66.7" transform="rotate(-90 144.4 66.7)">PAD1_DOWN_J</text>
<text x="169.8" y="66.7" transform="rotate(-90 169.8 66.7)">PAD1_RIGHT_J</text>
<text x="209.2" y="68.2">PAD1_B_J</text>
<text x="209.2" y="70.8">PAD1_C_J</text>
<text x="248.9" y="70.8">PAD1_C</text>
<text x="248.9" y="68.2">PAD1_B</text>
<text x="307.9" y="70.8">PAD1_LEFT_J</text>
<text x="306.7" y="75.9">PAD1_DOWN_J</text>
<text x="308.7" y="73.3">PAD1_SEL_J</text>
<text x="309.5" y="80.9">PAD1_UP_J</text>
<text x="310.8" y="78.4">PAD1_B_J</text>
<text x="44.7" y="106.3">PAD1_UP</text>
<text x="41.9" y="114">PAD1_RIGHT</text>
<text x="41.9" y="108.9">PAD1_DOWN</text>
<text x="71.1" y="111.4">PAD1_LEFT</text>
<text x="46.1" y="119">PAD1_C</text>
<text x="71.1" y="116.5">PAD1_B</text>
<text x="71.1" y="119">PAD1_SEL</text>
<text x="41.9" y="124.1">PAD2_DOWN</text>
<text x="43.9" y="121.6">PAD2_SEL</text>
<text x="71.1" y="121.6">PAD2_UP</text>
<text x="71.1" y="124.1">PAD2_LEFT</text>
<text x="41.9" y="126.7">PAD2_RIGHT</text>
<text x="71.1" y="126.7">PAD2_B</text>
<text x="71.1" y="134.3">PAD2_C</text>
<text x="207.9" y="154.6">PAD2_UP_J</text>
<text x="248.9" y="154.6">PAD2_UP</text>
<text x="131.7" y="160.4" transform="rotate(-90 131.7 160.4)">PAD2_UP_J</text>
<text x="182.5" y="159.1" transform="rotate(-90 182.5 159.1)">PAD2_B_J</text>
<text x="195.2" y="159.1" transform="rotate(-90 195.2 159.1)">PAD2_C_J</text>
<text x="205.1" y="157.1">PAD2_DOWN_J</text>
<text x="206.3" y="159.7">PAD2_LEFT_J</text>
<text x="248.9" y="157.1">PAD2_DOWN</text>
<text x="248.9" y="159.7">PAD2_LEFT</text>
<text x="310.8" y="159.7">PAD2_C_J</text>
<text x="144.4" y="163.2" transform="rotate(-90 144.4 163.2)">PAD2_DOWN_J</text>
<text x="157.1" y="162" transform="rotate(-90 157.1 162)">PAD2_LEFT_J</text>
<text x="169.8" y="163.2" transform="rotate(-90 169.8 163.2)">PAD2_RIGHT_J</text>
<text x="205.1" y="162.2">PAD2_RIGHT_J</text>
<text x="209.2" y="164.8">PAD2_B_J</text>
<text x="209.2" y="167.3">PAD2_C_J</text>
<text x="248.9" y="167.3">PAD2_C</text>
<text x="248.9" y="164.8">PAD2_B</text>
<text x="248.9" y="162.2">PAD2_RIGHT</text>
<text x="306.7" y="162.2">PAD2_RIGHT_J</text>
<text x="307.9" y="167.3">PAD2_LEFT_J</text>
<text x="306.7" y="172.4">PAD2_DOWN_J</text>
<text x="308.7" y="169.8">PAD2_SEL_J</text>
<text x="309.5" y="177.5">PAD2_UP_J</text>
<text x="310.8" y="174.9">PAD2_B_J</text>
<text x="158.2" y="241">PAD1_SEL</text>
<text x="193" y="241">PAD1_SEL_O</text>
<text x="211.8" y="241">PAD1_SEL_O</text>
<text x="233.7" y="241">PAD1_SEL_J</text>
<text x="158.2" y="246">PAD2_SEL</text>
<text x="193" y="246">PAD2_SEL_O</text>
<text x="234.7" y="246">PAD2_SEL_O</text>
<text x="256.5" y="246">PAD2_SEL_J</text>
<text x="131.7" y="258.3" transform="rotate(-90 131.7 258.3)">PAD1_SEL</text>
<text x="144.4" y="258.3" transform="rotate(-90 144.4 258.3)">PAD2_SEL</text>
</g>
<g font-size="1.3" fill="#a90000">
<text x="222.8" y="58.2">2</text>
<text x="233.4" y="54.7" transform="rotate(-90 233.4 54.7)">20</text>
<text x="242.5" y="58.2">18</text>
<text x="222.8" y="60.7">3</text>
<text x="222.8" y="63.2">4</text>
<text x="222.8" y="65.8">5</text>
<text x="242.5" y="65.8">15</text>
<text x="242.5" y="63.2">16</text>
<text x="242.5" y="60.7">17</text>
<text x="323.8" y="65.8">4</text>
<text x="323.8" y="60.7">5</text>
<text x="323.8" y="63.2">9</text>
<text x="222.8" y="68.3">6</text>
<text x="222.8" y="70.9">7</text>
<text x="242.5" y="70.9">13</text>
<text x="242.5" y="68.3">14</text>
<text x="323.8" y="70.9">3</text>
<text x="323.8" y="68.3">8</text>
<text x="222.8" y="73.4">8</text>
<text x="222.8" y="75.9">9</text>
<text x="242.5" y="75.9">11</text>
<text x="242.5" y="73.4">12</text>
<text x="323.8" y="75.9">2</text>
<text x="323.8" y="73.4">7</text>
<text x="222.2" y="83.6">19</text>
<text x="222.8" y="81">1</text>
<text x="323.8" y="81">1</text>
<text x="323.8" y="78.5">6</text>
<text x="329.9" y="85.8" transform="rotate(-90 329.9 85.8)">SH</text>
<text x="233.4" y="90.2" transform="rotate(-90 233.4 90.2)">10</text>
<text x="222.8" y="154.7">2</text>
<text x="233.4" y="151.2" transform="rotate(-90 233.4 151.2)">20</text>
<text x="242.5" y="154.7">18</text>
<text x="222.8" y="157.2">3</text>
<text x="222.8" y="159.8">4</text>
<text x="242.5" y="159.8">16</text>
<text x="242.5" y="157.2">17</text>
<text x="323.8" y="157.2">5</text>
<text x="323.8" y="159.8">9</text>
<text x="222.8" y="162.3">5</text>
<text x="222.8" y="164.8">6</text>
<text x="222.8" y="167.4">7</text>
<text x="242.5" y="167.4">13</text>
<text x="242.5" y="164.8">14</text>
<text x="242.5" y="162.3">15</text>
<text x="323.8" y="167.4">3</text>
<text x="323.8" y="162.3">4</text>
<text x="323.8" y="164.8">8</text>
<text x="222.8" y="169.9">8</text>
<text x="222.8" y="172.5">9</text>
<text x="242.5" y="172.5">11</text>
<text x="242.5" y="169.9">12</text>
<text x="323.8" y="172.5">2</text>
<text x="323.8" y="169.9">7</text>
<text x="222.8" y="177.5">1</text>
<text x="323.8" y="177.5">1</text>
<text x="323.8" y="175">6</text>
<text x="222.2" y="180.1">19</text>
<text x="329.9" y="182.3" transform="rotate(-90 329.9 182.3)">SH</text>
<text x="233.4" y="186.7" transform="rotate(-90 233.4 186.7)">10</text>
<text x="180.1" y="238.2" transform="rotate(-90 180.1 238.2)">5</text>
<text x="170.7" y="241">1</text>
<text x="188.5" y="241">6</text>
<text x="170.7" y="246.1">3</text>
<text x="180.1" y="250.9" transform="rotate(-90 180.1 250.9)">2</text>
<text x="188.5" y="246.1">4</text>
</g>
<g font-size="1.3" fill="#939391">
<text x="55.9" y="79.1">J1</text>
<text x="55.9" y="173.6">U7</text>
</g>
<g font-size="1.3" fill="#a5a4a2">
<text x="57.1" y="81">1</text>
<text x="57.1" y="83.6">3</text>
<text x="66" y="81">2</text>
<text x="66" y="83.6">4</text>
<text x="57.1" y="86.1">5</text>
<text x="57.1" y="88.6">7</text>
<text x="66" y="86.1">6</text>
<text x="66" y="88.6">8</text>
<text x="56.5" y="93.7">11</text>
<text x="57.1" y="91.2">9</text>
<text x="65.4" y="91.2">10</text>
<text x="65.4" y="93.7">12</text>
<text x="56.5" y="96.3">13</text>
<text x="56.5" y="98.8">15</text>
<text x="56.5" y="101.3">17</text>
<text x="65.4" y="96.3">14</text>
<text x="65.4" y="98.8">16</text>
<text x="65.4" y="101.3">18</text>
<text x="56.5" y="103.9">19</text>
<text x="56.5" y="106.4">21</text>
<text x="65.4" y="103.9">20</text>
<text x="65.4" y="106.4">22</text>
<text x="56.5" y="109">23</text>
<text x="56.5" y="111.5">25</text>
<text x="65.4" y="109">24</text>
<text x="65.4" y="111.5">26</text>
<text x="56.5" y="114">27</text>
<text x="56.5" y="116.6">29</text>
<text x="56.5" y="119.1">31</text>
<text x="65.4" y="114">28</text>
<text x="65.4" y="116.6">30</text>
<text x="65.4" y="119.1">32</text>
<text x="56.5" y="121.7">33</text>
<text x="56.5" y="124.2">35</text>
<text x="65.4" y="121.7">34</text>
<text x="65.4" y="124.2">36</text>
<text x="56.5" y="126.7">37</text>
<text x="56.5" y="129.3">39</text>
<text x="56.5" y="131.8">41</text>
<text x="65.4" y="126.7">38</text>
<text x="65.4" y="129.3">40</text>
<text x="65.4" y="131.8">42</text>
<text x="56.5" y="134.4">43</text>
<text x="56.5" y="136.9">45</text>
<text x="65.4" y="134.4">44</text>
<text x="65.4" y="136.9">46</text>
<text x="56.5" y="139.4">47</text>
<text x="56.5" y="142">49</text>
<text x="65.4" y="139.4">48</text>
<text x="65.4" y="142">50</text>
<text x="56.5" y="144.5">51</text>
<text x="56.5" y="147.1">53</text>
<text x="56.5" y="149.6">55</text>
<text x="65.4" y="144.5">52</text>
<text x="65.4" y="147.1">54</text>
<text x="65.4" y="149.6">56</text>
<text x="56.5" y="152.1">57</text>
<text x="56.5" y="154.7">59</text>
<text x="65.4" y="152.1">58</text>
<text x="65.4" y="154.7">60</text>
<text x="56.5" y="157.2">61</text>
<text x="56.5" y="159.8">63</text>
<text x="65.4" y="157.2">62</text>
<text x="65.4" y="159.8">64</text>
</g>
</svg>
